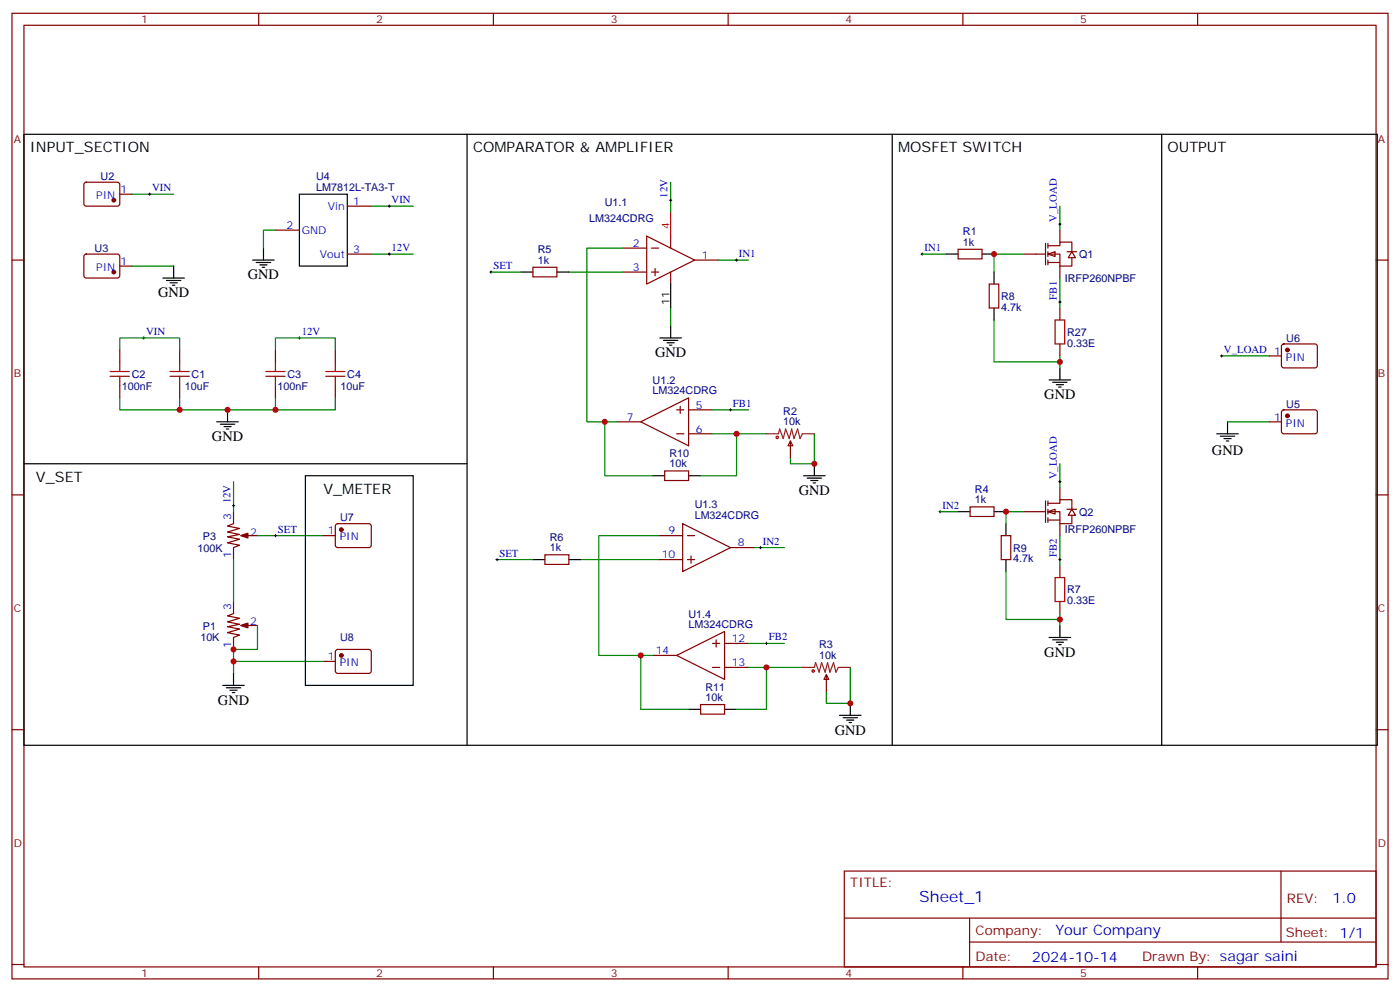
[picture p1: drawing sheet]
<svg xmlns="http://www.w3.org/2000/svg" width="412mm" height="292mm" viewBox="0 0 412 292" stroke-linecap="round" stroke-linejoin="round" font-family="sans-serif">
<g fill="none" stroke="#870000" stroke-width=".35">
<path d="M3.5 3.9h405.4v284.4h-405.4zM7.1 7.4h398.2v277.3h-398.2zM76.2 3.9v3.5M145.3 3.9v3.5M214.5 3.9v3.5M283.6 3.9v3.5M352.8 3.9v3.5M3.5 76.6h3.6M183.4 73.1h7.1M190.5 69.5l14.1 7.1-14.1 7zM191.9 73.1h2.1M193 79.1v2.1"/>
<path d="M197.6 69.5v3.6M204.6 76.6h7.1M282.2 73.4h7.1v2.8h-7.1zM405.3 76.6h3.6M183.4 80.1h7.1M191.9 80.1h2.1M197.6 80.1v3.5M200.4 119.6v2.1M181.7 124.2h7M188.7 124.2l14.1-7v14.1zM199.3 127.7h2.1M199.3 120.7h2.1"/>
<path d="M202.8 127.7h7.1M202.8 120.7h7.1M3.5 145.7h3.6M194 157.7h7.1M201.1 154.2l14.1 7.1-14.1 7zM202.5 157.7h2.1M405.3 145.7h3.6M194 164.8h7.1M202.5 164.8h2.1M203.6 163.7v2.1M215.2 161.3h7M192.3 193h7"/>
<path d="M199.3 193l14.1-7.1v14.2zM209.9 196.5h2.1M209.9 189.5h2.1M211 188.4v2.1M213.4 196.5h7.1M213.4 189.5h7.1M3.5 214.9h3.6M405.3 214.9h3.6M248.7 256.5h156.6v28.2h-156.6zM377.3 256.5v20.9M248.7 270.4h156.5M285.6 277.4h119.6"/>
<path d="M285.6 270.4v14.1M3.5 284h3.6M76.2 284.7v3.6M145.3 284.7v3.6M214.5 284.7v3.6M283.6 284.7v3.6M352.8 284.7v3.6M405.3 284h3.6"/>
</g>
<path d="M197.6 62.5v7" fill="none" stroke="#f00" stroke-width=".35"/>
<path d="M278.7 74.8h3.5M289.3 74.8h3.5M197.6 83.6v7.1" fill="none" stroke="#000" stroke-width=".35"/>
<g fill="#fff" stroke="#870000" stroke-width=".35">
<path d="M308.7 74.8l2.1-.7v1.4z"/>
<path d="M315.7 74.1l1.1 1.8h-2.1z"/>
</g>
<path d="M301.6 74.8h6.4M308 71.6v6.4M308.7 72.4h3.5v-1.1h3.5v2.8M308.7 74.8h3.5v3.6h3.5v-2.5M308.7 77.3h3.5M308.7 71.6v1.5M308.7 74.1v1.4M308.7 76.6v1.4M312.2 67.8v3.5M312.2 78.4v3.5M314.3 74.1h2.8" fill="none" stroke="#870000" stroke-width=".35"/>
<g fill="#fff" stroke="#870000" stroke-width=".35">
<path d="M308.7 150.7l2.1-.7v1.4z"/>
<path d="M315.7 150l1.1 1.7h-2.1z"/>
</g>
<g fill="none" stroke="#870000" stroke-width=".35">
<path d="M24.9 53.9l.5-.2h9.4l.5 .7-.1 5.9-.6 .4-9.5-.1-.4-.6v-5.6zM35.3 57.2h3.5M24.9 75l.5-.2 9.4 .1 .5 .6-.1 5.9-.6 .5-9.5-.1-.4-.6v-5.7zM35.3 78.4h3.5M81.1 67.8h7.1M102.3 74.8h7.1M102.3 60.7h7.1M157 78.7h7v2.8h-7zM291.4 83.6h2.8v7.1h-2.8zM312.2 90.7v3.5M35.3 103v3.6M35.3 113.6v3.6"/>
<path d="M52.9 103v3.6M52.9 113.6v3.6M81.1 103v3.6M81.1 113.6v3.6M98.8 103v3.6M98.8 113.6v3.6M312.2 101.3v3.5M373.9 104.8h3.6M377.7 101.5l.5-.2h9.4l.5 .7-.1 5.9-.7 .4h-9.4l-.4-.7v-5.6zM195.8 138.7h7v2.8h-7zM232.8 129.9l.7 1.4h-1.4zM232.8 129.9v4.9"/>
<path d="M373.9 124.2h3.6M377.7 120.9l.5-.2h9.4l.5 .7-.1 5.9-.7 .4h-9.4l-.4-.7v-5.6zM68.8 150.7v3.5l-1.8 .7 3.6 .7-3.6 1.1 3.6 .7-3.6 .7 3.6 .7-3.6 1 3.6 .7-1.8 .8v3.5M70.9 157.7l2.1-.7v1.4zM72.3 157.8h-.2l.1-.2 .4 .3v-.5l-.9 .3 1.1 .4v-.9l-1.1 .3-.4 .3M72.3 157.7h3.5M95.2 157.7h3.6M99 154.4l.5-.2 9.4 .1 .5 .6-.1 5.9-.6 .5-9.5-.1-.4-.7v-5.6zM285.8 149.3h7v2.8h-7zM294.9 157.7h2.8v7.1h-2.8zM301.6 150.7h6.4M308 147.5v6.3"/>
<path d="M308.7 148.2h3.5v-1.1h3.5v2.9M308.7 150.7h3.5v3.5h3.5v-2.5M308.7 153.1h3.5M308.7 147.5v1.4M308.7 150v1.4M308.7 152.4v1.4M312.2 143.6v3.5M312.2 154.2v3.5M314.3 150h2.8M68.8 177.1v3.6l-1.8 .7 3.6 .7-3.6 1 3.6 .7-3.6 .7 3.6 .7-3.6 1.1 3.6 .7-1.8 .7v3.5M160.5 163.4h7.1v2.8h-7.1zM312.2 166.5v3.6"/>
<path d="M312.2 177.1v3.6M70.9 184.2l2.1-.7v1.4zM72.3 184.3l-.2-.1 .1-.1 .4 .2v-.4l-.9 .3 1.1 .4v-.9l-1.1 .3-.4 .3M72.3 184.2h3.5M95.2 194.8h3.6M99 191.4l.5-.2 9.4 .1 .5 .6-.1 6-.6 .4-9.5-.1-.4-.6v-5.7zM243.4 198.6l.7 1.5h-1.4zM243.4 198.6v5M206.4 207.5h7v2.8h-7z"/>
</g>
<g fill="#870000" stroke="#870000" stroke-width=".35">
<circle cx="33.5" cy="58.9" r=".53"/>
<circle cx="33.5" cy="80.1" r=".53"/>
<circle cx="379.2" cy="122.4" r=".53"/>
<circle cx="379.2" cy="103" r=".53"/>
<circle cx="100.5" cy="156" r=".53"/>
<circle cx="100.5" cy="193" r=".53"/>
</g>
<g fill="none" stroke="#a10000" stroke-width=".35">
<path d="M310.8 94.2h2.8v7.1h-2.8zM32.5 110.8h5.6M32.5 109.4h5.6M35.3 106.6v2.8M35.3 110.8v2.8M50.1 110.8h5.6M50.1 109.4h5.6M52.9 106.6v2.8M52.9 110.8v2.8M78.3 110.8h5.7M78.3 109.4h5.7M81.1 106.6v2.8"/>
<path d="M81.1 110.8v2.8M96 110.8h5.6M96 109.4h5.6M98.8 106.6v2.8M98.8 110.8v2.8M310.8 170.1h2.8v7h-2.8z"/>
<circle cx="229" cy="128.8" r=".35"/>
<circle cx="239.5" cy="197.6" r=".35"/>
</g>
<g fill="none" stroke="#000" stroke-width=".35">
<path d="M7.1 39.5h398.6v180h-398.6zM137.6 39.5v180M262.8 39.5v180M342.2 39.5v180M88.2 57.2h14.1v21.2h-14.1zM51.2 78.4v3.5M74.4 76.6h6.4M75.5 77.3h4.2M76.6 78h2.1M77.3 78.7h.7M77.6 73.1v3.5M48 81.9h6.3"/>
<path d="M49 82.6h4.3M50.1 83.3h2.1M50.8 84h.7M153.5 80.1h3.5M164 80.1h3.6M194.4 99.5h6.3M197.6 96v3.5M292.8 80.1v3.5M292.8 90.7v3.5M195.4 100.2h4.3M196.5 100.9h2.1M197.2 101.6h.7"/>
<path d="M309 111.9h6.4M310.1 112.6h4.2M311.1 113.3h2.2M311.9 114h.7M312.2 108.3v3.6M7.1 136.6h130.5M63.9 124.2h6.3M64.9 124.9h4.2M66 125.6h2.1M66.7 126.3h.7M67 120.7v3.5M239.9 136.6v3.5"/>
<path d="M358.4 127.7h6.4M359.5 128.4h4.2M360.5 129.2h2.2M361.2 129.9h.7M361.6 124.2v3.5M90 140.1h31.7v61.7h-31.7zM192.3 140.1h3.5M202.8 140.1h3.6M236.7 140.1h6.4M237.8 140.8h4.2M238.8 141.5h2.1M239.5 142.2h.7"/>
<path d="M282.2 150.7h3.6M292.8 150.7h3.5M296.3 154.2v3.5M157 164.8h3.5M167.6 164.8h3.5M296.3 164.8v3.5M68.8 198.3v3.5M309 187.7h6.4M310.1 188.4h4.2M311.1 189.1h2.2M311.9 189.8h.7M312.2 184.2v3.5"/>
<path d="M65.6 201.8h6.4M66.7 202.5h4.2M67.7 203.2h2.1M68.4 203.9h.7M202.8 208.9h3.6M213.4 208.9h3.6M247.3 210.6h6.3M248.4 211.3h4.2M249.4 212.1h2.1M250.1 212.8h.7M250.5 207.1v3.5"/>
</g>
<g fill="none" stroke="#008700" stroke-width=".35">
<path d="M38.8 57.2h12.4M197.6 53.7v8.8M38.8 78.4h12.4M81.1 67.8h-3.5v5.3M109.4 74.8h12.3M109.4 60.7h12.3M183.4 73.1h-10.5v51.1h8.8M211.7 76.6h8.8M271.6 74.8h7.1M301.6 74.8h-8.8v5.3M312.2 60.7v7.1M144.6 80.1h8.9"/>
<path d="M167.6 80.1h15.8M197.6 90.7v5.3M292.8 94.2v12.4h19.4M312.2 81.9v8.8M35.3 103v-3.5h17.6v3.5M35.3 117.2v3.5h17.6v-3.5M81.1 103v-3.5h17.7v3.5M81.1 117.2v3.5h17.7v-3.5M312.2 104.8v3.5M359.8 104.8h14.1M52.9 120.7h28.2M178.2 124.2v15.9h14.1"/>
<path d="M209.9 127.7h7.1v12.4h-10.6M209.9 120.7h10.6M217 127.7h8.8M239.9 127.7v8.9h-7.1v-1.8M312.2 136.6v7M361.6 124.2h12.3M68.8 141.9v8.8M75.8 157.7h19.4M194 157.7h-17.6v35.3h15.9M276.9 150.7h5.3M301.6 150.7h-5.3v3.5M312.2 157.7v8.8"/>
<path d="M68.8 164.8v12.3M146.4 164.8h10.6M171.1 164.8h22.9M222.2 161.3h8.9M296.3 168.3v14.1h15.9M68.8 194.8h26.4M75.8 184.2v7h-7v7.1M188.7 193v15.9h14.1M220.5 196.5h5.3v12.4h-8.8M220.5 189.5h10.6M225.8 196.5h10.6M250.5 196.5v10.6h-7.1v-3.5"/>
<path d="M312.2 180.7v3.5"/>
</g>
<g fill="none" stroke="#000" stroke-width=".29">
<path d="M43.7 57.2h.7M44.1 56.8v.7M197.2 58.9h.7M197.6 58.6v.7M114.3 74.8h.7M114.3 60.7h.7M114.7 60.4v.7M114.7 74.5v.7M144.6 79.8v.7M216.6 76.6h.7M217 76.2v.7M271.3 74.8h.7"/>
<path d="M271.6 74.5v.7M311.9 66h.7M312.2 65.7v.7M42 99.5h.7M42.3 99.2v.7M87.8 99.5h.7M88.2 99.2v.7M144.3 80.1h.7M311.9 88.9h.7M312.2 88.6v.7M359.5 104.8h.7M359.8 104.5v.7"/>
<path d="M214.8 120.7h.7M215.2 120.3v.7M68.4 148.9h.7M68.8 148.6v.7M80.8 157.7h.7M81.1 157.4v.7M276.6 150.7h.7M276.9 150.3v.7M311.9 141.9h.7M312.2 141.5v.7M146 164.8h.8M146.4 164.4v.7"/>
<path d="M223.7 161.3h.7M224 160.9v.7M311.9 164.8h.7M312.2 164.4v.7M225.4 189.5h.7M225.8 189.1v.7"/>
</g>
<path d="M225.8 127.7h3.5l.4-1.4 1 2.9 .7-2.9 1.1 2.9 .7-2.9 .7 2.9 1-2.9 .8 2.9 .7-1.5h3.5M236.4 196.5h3.5l.3-1.4 1.1 2.8 .7-2.8 1.1 2.8 .7-2.8 .7 2.8 1-2.8 .7 2.8 .7-1.4h3.6" fill="none" stroke="#8c2424" stroke-width=".35"/>
<g fill="#c00">
<circle cx="68.8" cy="191.2" r=".88"/>
<circle cx="52.9" cy="120.7" r=".88"/>
<circle cx="81.1" cy="120.7" r=".88"/>
<circle cx="67" cy="120.7" r=".88"/>
<circle cx="312.2" cy="106.6" r=".88"/>
<circle cx="312.2" cy="182.4" r=".88"/>
<circle cx="292.8" cy="74.8" r=".88"/>
<circle cx="296.3" cy="150.7" r=".88"/>
<circle cx="188.7" cy="193" r=".88"/>
<circle cx="178.2" cy="124.2" r=".88"/>
<circle cx="217" cy="127.7" r=".88"/>
<circle cx="225.8" cy="196.5" r=".88"/>
<circle cx="68.8" cy="194.8" r=".88"/>
<circle cx="239.9" cy="136.6" r=".88"/>
<circle cx="250.5" cy="207.1" r=".88"/>
</g>
<text font-size="4.6" fill="#00f" x="270.8" y="265.5">Sheet_1</text>
<g font-size="4.2">
<text x="8.8" y="44.8">INPUT_SECTION</text>
<text x="139.3" y="44.8">COMPARATOR &amp; AMPLIFIER</text>
<text x="264.6" y="44.8">MOSFET SWITCH</text>
<text x="344" y="44.8">OUTPUT</text>
<text x="73" y="82.2">GND</text>
<text x="46.6" y="87.5">GND</text>
<text x="193" y="105.2">GND</text>
<text x="307.6" y="117.5">GND</text>
<text x="62.4" y="129.9">GND</text>
<text x="357" y="133.8">GND</text>
<text x="10.6" y="141.9">V_SET</text>
<text x="95.2" y="145.4">V_METER</text>
<text x="235.3" y="145.7">GND</text>
<text x="307.6" y="193.4">GND</text>
<text x="64.2" y="207.5">GND</text>
<text x="245.9" y="216.3">GND</text>
</g>
<g font-size="4.2" fill="#00f">
<text x="392.5" y="265.8">1.0</text>
<text x="310.9" y="275.3">Your Company</text>
<text x="304" y="283.1">2024-10-14</text>
</g>
<g font-size="3.9" fill="#800">
<text x="250.5" y="261.1">TITLE:</text>
<text x="379.1" y="265.8">REV:</text>
<text x="287.4" y="275.3">Company:</text>
<text x="378.7" y="275.9">Sheet: 1/1</text>
<text x="287.4" y="283">Date:</text>
<text x="336.4" y="283.1">Drawn By: sagar saini</text>
</g>
<g font-size="3.2" fill="#800">
<text x="41.6" y="6.9">1</text>
<text x="110.8" y="6.9">2</text>
<text x="179.9" y="6.9">3</text>
<text x="249.1" y="6.9">4</text>
<text x="318.2" y="6.9">5</text>
<text x="4.1" y="42">A</text>
<text x="405.9" y="42">A</text>
<text x="4.1" y="111.2">B</text>
<text x="405.9" y="111.2">B</text>
<text x="4.1" y="180.3">C</text>
<text x="405.9" y="180.3">C</text>
<text x="4.1" y="249.4">D</text>
<text x="405.9" y="249.4">D</text>
<text x="41.6" y="287.7">1</text>
<text x="110.8" y="287.7">2</text>
<text x="179.9" y="287.7">3</text>
<text x="249.1" y="287.7">4</text>
<text x="318.2" y="287.7">5</text>
</g>
<g font-size="3.2" fill="#000080">
<text x="29.6" y="53">U2</text>
<text x="93.1" y="53">U4</text>
<text x="93.1" y="56.1">LM7812L-TA3-T</text>
<text x="173.6" y="65.5">LM324CDRG</text>
<text x="178.2" y="60.7">U1.1</text>
<text x="283.6" y="69.3">R1</text>
<text x="27.9" y="74.2">U3</text>
<text x="158.4" y="77.6">1k</text>
<text x="158.4" y="74.6">R5</text>
<text x="283.6" y="72.4">1k</text>
<text x="317.9" y="76">Q1</text>
<text x="313.7" y="83.1">IRFP260NPBF</text>
<text x="294.9" y="88.4">R8</text>
<text x="294.9" y="91.5">4.7k</text>
<text x="314.3" y="98.9">R27</text>
<text x="378.9" y="100.7">U6</text>
<text x="314.3" y="102.1">0.33E</text>
<text x="38.8" y="111.3">C2</text>
<text x="56.4" y="111.2">C1</text>
<text x="84.7" y="111.3">C3</text>
<text x="102.3" y="111.2">C4</text>
<text x="192.2" y="113.1">U1.2</text>
<text x="35.9" y="114.8">100nF</text>
<text x="54.5" y="114.8">10uF</text>
<text x="81.8" y="114.8">100nF</text>
<text x="100.3" y="114.8">10uF</text>
<text x="192.2" y="116.1">LM324CDRG</text>
<text x="230.7" y="125.3">10k</text>
<text x="230.7" y="122.1">R2</text>
<text x="378.9" y="120.1">U5</text>
<text x="197.2" y="137.6">10k</text>
<text x="197.2" y="134.5">R10</text>
<text x="204.6" y="149.7">U1.3</text>
<text x="287.2" y="148.2">1k</text>
<text x="287.2" y="145.1">R4</text>
<text x="100.2" y="153.6">U7</text>
<text x="204.6" y="152.9">LM324CDRG</text>
<text x="317.9" y="151.9">Q2</text>
<text x="59.8" y="159">P3</text>
<text x="161.9" y="159.2">R6</text>
<text x="313.7" y="157.1">IRFP260NPBF</text>
<text x="58.2" y="162.4">100K</text>
<text x="161.9" y="162.3">1k</text>
<text x="298.4" y="165.6">4.7k</text>
<text x="298.4" y="162.4">R9</text>
<text x="314.3" y="178">0.33E</text>
<text x="314.3" y="174.8">R7</text>
<text x="59.8" y="185.5">P1</text>
<text x="202.8" y="184.9">LM324CDRG</text>
<text x="202.8" y="181.9">U1.4</text>
<text x="59" y="188.9">10K</text>
<text x="100.2" y="188.8">U8</text>
<text x="241.3" y="190.9">R3</text>
<text x="241.3" y="194.1">10k</text>
<text x="207.8" y="203.3">R11</text>
<text x="207.8" y="206.4">10k</text>
</g>
<g font-size="3.2" fill="#00f">
<text x="28.3" y="58.6">PIN</text>
<text x="35.5" y="56.8">1</text>
<text x="44.8" y="56.3">VIN</text>
<text x="115.4" y="59.8">VIN</text>
<text x="196.7" y="58.2" transform="rotate(-90 196.7 58.2)">12V</text>
<text x="96.6" y="61.8">Vin</text>
<text x="104.1" y="60.4">1</text>
<text x="311.3" y="65.3" transform="rotate(-90 311.3 65.3)">V_LOAD</text>
<text x="84.4" y="67.4">2</text>
<text x="88.9" y="68.8">GND</text>
<text x="35.5" y="78">1</text>
<text x="94.3" y="75.9">Vout</text>
<text x="104.1" y="74.5">3</text>
<text x="115.4" y="73.9">12V</text>
<text x="186.4" y="72.7">2</text>
<text x="206.7" y="76.2">1</text>
<text x="217.7" y="75.7">IN1</text>
<text x="272.3" y="73.9">IN1</text>
<text x="28.3" y="79.8">PIN</text>
<text x="145.3" y="79.2">SET</text>
<text x="186.4" y="79.8">3</text>
<text x="311.3" y="88.2" transform="rotate(-90 311.3 88.2)">FB1</text>
<text x="43" y="98.6">VIN</text>
<text x="88.9" y="98.6">12V</text>
<text x="360.5" y="103.9">V_LOAD 1</text>
<text x="378.8" y="106.2">PIN</text>
<text x="215.9" y="119.8">FB1</text>
<text x="184.6" y="123.9">7</text>
<text x="205" y="120.3">5</text>
<text x="375.3" y="123.9">1</text>
<text x="378.8" y="125.6">PIN</text>
<text x="205" y="127.4">6</text>
<text x="311.3" y="141.1" transform="rotate(-90 311.3 141.1)">V_LOAD</text>
<text x="67.9" y="148.2" transform="rotate(-90 67.9 148.2)">12V</text>
<text x="277.6" y="149.8">IN2</text>
<text x="68.1" y="153.1" transform="rotate(-90 68.1 153.1)">3</text>
<text x="73.7" y="157.7">2</text>
<text x="81.8" y="156.8">SET</text>
<text x="96.6" y="157.4">1</text>
<text x="100.1" y="159.1">PIN</text>
<text x="196.9" y="157.4">9</text>
<text x="217.3" y="160.9">8</text>
<text x="224.7" y="160.4">IN2</text>
<text x="68.1" y="164.3" transform="rotate(-90 68.1 164.3)">1</text>
<text x="147.1" y="163.9">SET</text>
<text x="194.9" y="164.4">10</text>
<text x="311.3" y="164.1" transform="rotate(-90 311.3 164.1)">FB2</text>
<text x="68.1" y="179.6" transform="rotate(-90 68.1 179.6)">3</text>
<text x="73.7" y="184.2">2</text>
<text x="68.1" y="190.8" transform="rotate(-90 68.1 190.8)">1</text>
<text x="215.5" y="189.1">12</text>
<text x="226.5" y="188.6">FB2</text>
<text x="96.6" y="194.4">1</text>
<text x="100.1" y="196.2">PIN</text>
<text x="193.2" y="192.7">14</text>
<text x="215.5" y="196.2">13</text>
</g>
<text font-size="3.2" fill="#f00" x="197.2" y="67.4" transform="rotate(-90 197.2 67.4)">4</text>
<text font-size="3.2" x="197.2" y="89.8" transform="rotate(-90 197.2 89.8)">11</text>
</svg>
